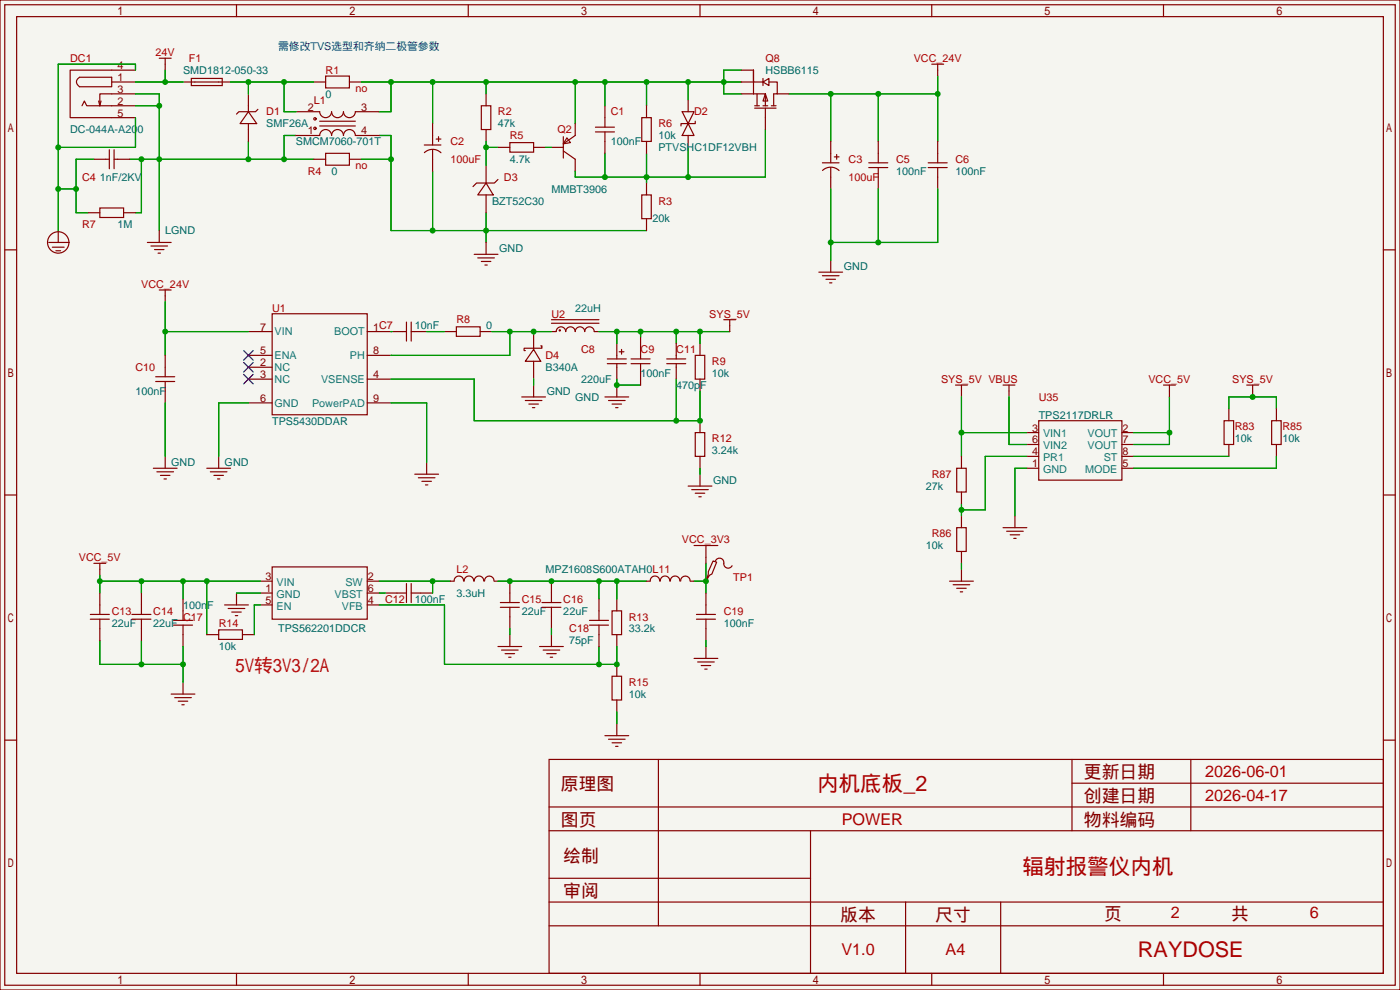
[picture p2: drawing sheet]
<svg xmlns="http://www.w3.org/2000/svg" width="299mm" height="212mm" viewBox="0 0 299 212" stroke-linecap="round" stroke-linejoin="round" font-family="sans-serif">
<path d="M0 0h299.2v211.6h-299.2z" fill="#f5f5f0" stroke="#850000" stroke-width=".25"/>
<g fill="none" stroke="#850000" stroke-width=".25">
<path d="M1 1h297.2v209.6h-297.2zM3.6 3.6h292.1v204.4h-292.1zM16.7 16.8l.3-.3h6.9v2h-6.9l-.6-.9v-.4zM23.9 17.5h5.1M29 15h-14v10.1h14M34 12.4h2.6M35.3 12.4v2.6M39.1 17.5h10.2M40.9 16.8h6.6v1.5h-6.6zM50.5 1v2.6M67.1 17.5h2.5M69.6 16.3h5.1v2.5h-5.1z"/>
<path d="M74.7 17.5h2.5M100.1 1v2.6M149.6 1v2.6M158.5 15h2.5M158.5 17.5h2.5M163.1 17.5l1.2-.7v1.5zM163.1 17.5h-2.1v-2.5v5.1M163.1 16.8v1.5M164.3 17.5h1.8v2.6h-.7v2.5M199.1 1v2.6M199.1 13.7h2.6M200.4 13.7v2.6"/>
<path d="M248.7 1v2.6M17.5 22.6l.5-1 .5 1h10.5M20.1 34h3.3M21.1 21.6l.2 1M21.6 21.6l-.3 1M23.4 32v4.1M24.4 34h3.3M24.4 32v4.1M29 20.1h-7.7v2.5M53.1 23.9l1.8 2.5h-3.6zM53.1 20.1v3.8M53.1 26.4v3.8"/>
<path d="M55.1 23.4l-.5 .5h-3.5l-.6 .5M63.2 29h5.1a1.27 1.27 0 0 1 1.3-1.3 1.27 1.27 0 0 1 1.3 1.3 1.27 1.27 0 0 1 1.2-1.3 1.27 1.27 0 0 1 1.3 1.3 1.27 1.27 0 0 1 1.3-1.3 1.27 1.27 0 0 1 1.2 1.3h5.1M63.2 23.9h5.1a1.27 1.27 0 0 0 1.3 1.2 1.27 1.27 0 0 0 1.3-1.2 1.27 1.27 0 0 0 1.2 1.2 1.27 1.27 0 0 0 1.3-1.2 1.27 1.27 0 0 0 1.3 1.2 1.27 1.27 0 0 0 1.2-1.2h5.1M67.1 34h2.5M68.3 26.9h7.6M68.3 25.9h7.6M69.6 32.8h5.1v2.5h-5.1zM74.7 34h2.5M90.7 31h3.5M90.7 32.6a2.54 2.54 0 0 1 3.5 0M92.5 26.4v4.6M92.5 32v4.6"/>
<path d="M93.2 29.7h1M93.7 29.2v1M102.9 22.6h2v5.1h-2zM103.9 39.1l1.5 2.6h-3.3zM103.9 20.1v2.5M103.9 27.7v2.5M103.9 35.3v3.8M106.4 38.4l-.7 .7h-3.8l-.8 .8M106.4 31.5h2.6M109 30.5h5v2h-5zM114 31.5h2.6M117.9 31.5h2.5"/>
<path d="M120.4 29.2v4.6M120.4 32.3l2.5 1.7v2.6M121.2 29.5l.7 1-1.5 .2zM122.9 26.4v2.6l-2.5 1.7M127.3 28.2h4M127.3 27.2h4M129.3 22.6v4.6M129.3 28.2v4.6M137.2 25.1h2v5.1h-2zM138.2 22.6v2.5M138.2 30.2v2.6M138.2 39.1v2.6"/>
<path d="M145.8 23.9h2.5l-1.2 2.5zM147.1 26.4l1.2 2.6h-2.5zM147.1 21.3v2.6M147.1 29v2.5M148.6 25.9v.5h-3.1v.5M158.5 20.1h2.5M161 20.1h2.6v2.5M161.3 22.6h1M161.3 23.1h4.6M161.8 20.1v2.5M163.1 22.6h1M163.6 20.1l.5 1.5h-1z"/>
<path d="M163.6 23.1v4.6M164.8 22.6h1.1M166.1 20.1h2.6M175.8 34.8h3.5M175.8 36.4a2.54 2.54 0 0 1 3.5 .1M177.5 30.2v4.6M177.5 35.8v4.6M178.3 33.5h1M178.8 33v1M185.7 34.8h4M185.7 35.8h4M187.7 30.2v4.6"/>
<path d="M187.7 35.8v4.6M198.4 34.8h4M198.4 35.8h4M200.4 30.2v4.6M200.4 35.8v4.6M1 53.4h2.6M10.4 51.8h4.1M11.2 52.8h2.5M11.9 53.6h1.1M12.4 49.3v2.5M18.8 45.5h2.5M21.3 44.4h5.1v2.1h-5.1z"/>
<path d="M26.4 45.5h2.6M31.5 51.8h5.1M32.3 52.6h3.5M33 53.3h2.1M33.8 54.1h.5M34 49.3v2.5M101.3 54.4h5.1M102.1 55.1h3.6M102.9 55.9h2M103.6 56.6h.5M103.9 41.7v3.8M103.9 51.8v2.6"/>
<path d="M137.2 41.7h2v5h-2zM138.2 46.7v2.6M175 58.2h5.1M175.8 58.9h3.5M176.5 59.7h2.1M177.5 55.6v2.6M295.7 53.4h2.5M34 62h2.6M35.3 62v2.5M35.3 75.9v4.6M53.1 70.9h5.1M53.1 78.5h5.1"/>
<path d="M53.1 75.9h5.1M58.2 67.1h20.3v21.5h-20.3zM78.5 70.9h8.4M78.5 75.9h5.1M86.9 68.8v4.1M87.9 70.9h3.3M87.9 68.8v4.1M95 70.9h2.5M97.5 69.8h5.1v2.1h-5.1zM102.6 70.9h2.6M114 74.7l1.6 2.5h-3.3zM114 70.9v3.8"/>
<path d="M114 77.2v3.8M115.6 73.9h.2v.5h-3.8v.5h.3M117.9 70.9h1a1.02 1.02 0 0 1 1-1 1.02 1.02 0 0 1 1 1 1.02 1.02 0 0 1 1-1.1 1.02 1.02 0 0 1 1 1.1 1.02 1.02 0 0 1 1.1-1.1 1.02 1.02 0 0 1 1 1.1 1.02 1.02 0 0 1 1-1.1 1.02 1.02 0 0 1 1 1.1h1M117.9 69.1h10.1M117.9 68.3h10.1M129.8 76.7h4.1M129.8 77.7h4.1M131.8 73.4v3.3M131.8 77.7v3.3M132.3 75.2h1M132.8 74.7v1M134.9 76.7h4"/>
<path d="M134.9 77.7h4M136.9 72.1v4.6M136.9 77.7v4.6M142.5 76.7h4.1M142.5 77.7h4.1M144.5 73.4v3.3M144.5 77.7v3.3M148.6 75.9h2v5.1h-2zM149.6 73.4v2.5M154.7 68.3h2.5M156 68.3v2.6M177.3 60.5h.5"/>
<path d="M33.3 80.5h4M33.3 81.5h4M35.3 81.5v4.6M35.3 97.5v2.6M46.7 97.5v2.6M53.1 81h5.1M53.1 86.1h5.1M78.5 81h5.1M78.5 86.1h5.1M91.2 98.8v2.5M111.5 84.8h5.1M112.3 85.6h3.5"/>
<path d="M113 86.4h2.1M113.8 87.1h.5M114 82.3v2.5M129.3 84.8h5.1M130 85.6h3.6M130.8 86.4h2M131.6 87.1h.5M131.8 82.3v2.5M148.6 92.5h2v5h-2zM149.6 81v2.6M149.6 89.9v2.6M149.6 97.5v2.6"/>
<path d="M204.2 82.3h2.6M205.5 82.3v2.5M205.5 97.5v2.6M214.4 82.3h2.5M215.6 82.3v2.5M219.5 92.5h2.5M219.5 97.5h2.5M219.5 95h2.5M222 89.9h17.8v12.7h-17.8zM239.8 92.5h2.5M239.8 97.5h2.5M239.8 95h2.5"/>
<path d="M248.7 82.3h2.5M249.9 82.3v2.5M261.6 89.9h2.1v5.1h-2.1zM262.6 87.4v2.5M262.6 95v2.5M266.4 82.3h2.6M267.7 82.3v2.5M271.8 89.9h2v5.1h-2zM272.8 87.4v2.5M272.8 95v2.5M1 105.8h2.6M32.8 100.1h5"/>
<path d="M33.5 100.8h3.6M34.3 101.6h2M35.1 102.4h.5M44.2 100.1h5.1M45 100.8h3.5M45.7 101.6h2.1M46.5 102.4h.5M88.6 101.3h5.1M89.4 102.1h3.6M90.2 102.9h2M90.9 103.6h.5M147.1 103.9h5"/>
<path d="M147.8 104.6h3.6M148.3 116.6h5.1M148.6 105.4h2M149.4 106.2h.5M149.6 101.3v2.6M150.9 116.6v3.8M152.4 119.9l.8 .2-1.1 2.6-.5 .2-.7 1.3 .5-1.5v-.5zM152.9 119.9a.93 .93 0 0 1 1.1-.6 .93 .93 0 0 1 .7 1.1 .94 .94 0 0 0 .7 1 .94 .94 0 0 0 1.1-.5M204.5 112.8h2v5.1h-2zM204.5 100.1h2v5.1h-2zM205.5 105.2v2.5M205.5 110.2v2.6"/>
<path d="M205.5 117.9v2.5M214.4 112.8h5.1M215.1 113.5h3.6M215.9 114.3h2M216.7 115.1h.5M216.9 110.2v2.6M219.5 100.1h2.5M239.8 100.1h2.5M295.7 105.8h2.5M19.3 132.3h4.1M19.3 131.3h4.1M20.1 120.4h2.5"/>
<path d="M21.3 120.4v2.5M21.3 126.7v4.6M21.3 132.3v4.6M28.2 132.3h4.1M28.2 131.3h4.1M30.2 126.7v4.6M30.2 132.3v4.6M37.1 133.6h4M37.1 132.6h4M39.1 128v4.6M39.1 133.6v4.6M44.2 135.6h2.5"/>
<path d="M46.7 134.6h5.1v2.1h-5.1zM48 129.3h5.1M48.8 130h3.5M49.5 130.8h2.1M50.3 131.6h.5M50.5 126.7v2.6M51.8 135.6h2.6M55.6 126.7h2.6M55.6 124.2h2.6M55.6 129.3h2.6M58.2 121.2h20.3v11.1h-20.3zM78.5 126.7h2.5"/>
<path d="M78.5 124.2h2.5M78.5 129.3h2.5M82.3 126.7h4.6M86.9 124.7v4.1M87.9 124.7v4.1M87.9 126.7h4.6M96.3 124.2h.7M97.1 124.2a1.01 1.01 0 0 1 1-1.1 1.01 1.01 0 0 1 1 1.1M99.2 124.2a1.01 1.01 0 0 1 1-1.1 1.01 1.01 0 0 1 1 1.1M101.4 124.2a1.01 1.01 0 0 1 1-1.1 1.01 1.01 0 0 1 1 1.1M103.6 124.2a1.01 1.01 0 0 1 1-1.1 1.01 1.01 0 0 1 1 1.1M105.7 124.2h.7"/>
<path d="M106.4 138.2h5.1M106.9 129.8h4.1M106.9 128.8h4.1M107.2 138.9h3.5M107.9 139.7h2.1M109 124.2v4.6M109 129.8v4.6M109 135.6v2.6M115.3 138.2h5.1M115.8 129.8h4.1M115.8 128.8h4.1M116.1 138.9h3.5"/>
<path d="M116.8 139.7h2.1M117.9 124.2v4.6M117.9 129.8v4.6M117.9 135.6v2.6M126 133.6h4M126 132.6h4M128 128v4.6M128 133.6v4.6M130.8 130.6h2v5h-2zM131.8 128v2.6M131.8 135.6v2.6M138.2 124.2h.7"/>
<path d="M139 124.2a1.01 1.01 0 0 1 1-1.1 1.01 1.01 0 0 1 1 1.1M141.1 124.2a1.01 1.01 0 0 1 1-1.1 1.01 1.01 0 0 1 1 1.1M143.3 124.2a1.01 1.01 0 0 1 1-1.1 1.01 1.01 0 0 1 1 1.1M145.5 124.2a1.01 1.01 0 0 1 1-1.1 1.01 1.01 0 0 1 1 1.1M147.6 124.2h.7M148.8 132.3h4.1M148.8 131.3h4.1M150.9 124v.2M150.9 126.7v4.6M150.9 132.3v4.6M150.9 138.2v2.5M202.9 124.2h5.1"/>
<path d="M203.7 125h3.6M204.5 125.7h2M205.2 126.5h.5M205.5 121.7v2.5M1 158.2h2.6M36.6 148.3h5.1M37.3 149.1h3.6M38.1 149.9h2M38.9 150.6h.5M39.1 145.8v2.5M108.7 140.5h.5M117.6 140.5h.5"/>
<path d="M129.3 157.2h5.1M130 158h3.6M130.8 144.5h2v5.1h-2zM130.8 158.8h2M131.6 159.5h.5M131.8 142v2.5M131.8 149.6v2.5M131.8 154.7v2.5M148.3 140.7h5.1M149.1 141.5h3.6M149.9 142.2h2M150.6 143h.5"/>
<path d="M295.7 158.2h2.5M117.3 162.3h178.4v45.7h-178.4zM117.3 177.5h178.4M117.3 172.5h178.4M140.7 162.3v35.6M173.2 177.5v30.5M229.1 162.3v15.2M229.1 167.4h66.6M254.5 162.3v15.2M117.3 197.9h178.4M117.3 192.8h178.4M117.3 187.7h55.9"/>
<path d="M193.5 192.8v15.2M213.9 192.8v15.2M50.5 208v2.6M100.1 208v2.6M149.6 208v2.6M199.1 208v2.6M248.7 208v2.6"/>
<circle cx="67.3" cy="25.4" r=".25"/>
<circle cx="67.3" cy="27.4" r=".25"/>
<circle cx="12.4" cy="51.8" r="2.29"/>
<circle cx="119.6" cy="70.6" r=".13"/>
</g>
<g fill="none" stroke="#009600" stroke-width=".25">
<path d="M29 17.5h10.1M29 15v-1.3h-16.6v35.6M35.3 15v2.5M49.3 17.5h17.8M53.1 17.5v2.6M60.7 17.5v6.4h2.5M77.2 17.5h81.3M83.6 17.5v6.4h-2.6M92.5 17.5v8.9M103.9 17.5v2.6M122.9 17.5v8.9M129.3 17.5v5.1"/>
<path d="M138.2 17.5v5.1M147.1 17.5v3.8M158.5 15h-3.8v5.1h3.8M200.4 16.3v13.9M20.1 34h-3.8v11.5h2.5M27.7 34h39.4M29 20.1h5v29.2M29 22.6h5M29 25.1v6.4h-16.6M30.2 34v11.5h-1.2M53.1 30.2v3.8M63.2 29h-2.5v5"/>
<path d="M77.2 34h6.4M81 29h2.6v20.3h54.6M92.5 36.6v12.7M103.9 30.2v5.1M103.9 31.5h2.5M116.6 31.5h1.3M129.3 32.8v5M138.2 32.8v6.3M147.1 31.5v6.3M163.6 27.7v10.1h-40.7v-1.2M168.7 20.1h31.7M177.5 20.1v10.1"/>
<path d="M187.7 20.1v10.1M12.4 40.4h3.9M103.9 45.5v6.3M177.5 40.4v15.2M187.7 40.4v11.4M200.4 40.4v11.4h-22.9M35.3 70.9h17.8M35.3 64.5v11.4M83.6 70.9h.1M91.2 70.9h3.8M105.2 70.9h12.7M109 70.9v5h-25.4"/>
<path d="M128 70.9h28M131.8 70.9v2.5M136.9 70.9v1.2M144.5 70.9v2.5M149.6 70.9v2.5M35.3 86.1v11.4M53.1 86.1h-6.4v11.4M83.6 81h17.7v8.9h48.3v-6.3M83.6 86.1h7.6v12.7M114 81v1.3M131.8 81v1.3h5.1M144.5 81v8.9"/>
<path d="M205.5 92.5h14M205.5 84.8v12.7M215.6 84.8v10.2h3.9M219.5 97.5h-8.9v11.5h-5.1M242.3 92.5h7.6M242.3 97.5h20.3M249.9 84.8v10.2h-7.6M262.6 87.4v-2.6h10.2v2.6M272.8 97.5v2.6h-30.5M149.6 100.1v1.2M205.5 107.7v2.5M219.5 100.1h-2.6v10.1"/>
<path d="M21.3 122.9v3.8M21.3 136.9v5.1h17.8M21.3 124.2h34.3M30.2 124.2v2.5M30.2 136.9v5.1M39.1 124.2v3.8M39.1 138.2v7.6M44.2 124.2v11.4M50.5 126.7h5.1M55.6 129.3h-1.2v6.3M81 129.3h14v12.7h36.8v-3.8M81 124.2h15.3"/>
<path d="M81 126.7h1.3M92.5 124.2v2.5M106.4 124.2h31.8M109 134.4v1.2M117.9 134.4v1.2M128 124.2v3.8M128 138.2v3.8M131.8 124.2v3.8M148.3 124.2h2.6M150.9 120.4v6.3M150.9 136.9v1.3M205.5 120.4v1.3"/>
<path d="M131.8 152.1v2.6"/>
</g>
<path d="M52.1 77.5l2 2M52.1 74.9l2 2.1M54.1 77.5l-2 2M54.1 74.9l-2 2.1M52.1 80l2 2M54.1 80l-2 2" fill="none" stroke="#000085" stroke-width=".25"/>
<g fill="#009600">
<circle cx="34" cy="34" r=".63"/>
<circle cx="53.1" cy="34" r=".63"/>
<circle cx="60.7" cy="34" r=".63"/>
<circle cx="34" cy="22.6" r=".63"/>
<circle cx="30.2" cy="34" r=".63"/>
<circle cx="83.6" cy="34" r=".63"/>
<circle cx="92.5" cy="49.3" r=".63"/>
<circle cx="103.9" cy="49.3" r=".63"/>
<circle cx="103.9" cy="31.5" r=".63"/>
<circle cx="83.6" cy="17.5" r=".63"/>
<circle cx="92.5" cy="17.5" r=".63"/>
<circle cx="103.9" cy="17.5" r=".63"/>
<circle cx="122.9" cy="17.5" r=".63"/>
<circle cx="129.3" cy="17.5" r=".63"/>
<circle cx="138.2" cy="17.5" r=".63"/>
<circle cx="147.1" cy="17.5" r=".63"/>
<circle cx="154.7" cy="17.5" r=".63"/>
<circle cx="138.2" cy="37.8" r=".63"/>
<circle cx="147.1" cy="37.8" r=".63"/>
<circle cx="129.3" cy="37.8" r=".63"/>
<circle cx="177.5" cy="20.1" r=".63"/>
<circle cx="187.7" cy="20.1" r=".63"/>
<circle cx="200.4" cy="20.1" r=".63"/>
<circle cx="177.5" cy="51.8" r=".63"/>
<circle cx="187.7" cy="51.8" r=".63"/>
<circle cx="35.3" cy="70.9" r=".63"/>
<circle cx="109" cy="70.9" r=".63"/>
<circle cx="114" cy="70.9" r=".63"/>
<circle cx="131.8" cy="82.3" r=".63"/>
<circle cx="144.5" cy="89.9" r=".63"/>
<circle cx="149.6" cy="89.9" r=".63"/>
<circle cx="131.8" cy="70.9" r=".63"/>
<circle cx="136.9" cy="70.9" r=".63"/>
<circle cx="144.5" cy="70.9" r=".63"/>
<circle cx="149.6" cy="70.9" r=".63"/>
<circle cx="21.3" cy="124.2" r=".63"/>
<circle cx="30.2" cy="124.2" r=".63"/>
<circle cx="39.1" cy="124.2" r=".63"/>
<circle cx="44.2" cy="124.2" r=".63"/>
<circle cx="92.5" cy="124.2" r=".63"/>
<circle cx="128" cy="142" r=".63"/>
<circle cx="131.8" cy="142" r=".63"/>
<circle cx="39.1" cy="142" r=".63"/>
<circle cx="30.2" cy="142" r=".63"/>
<circle cx="131.8" cy="124.2" r=".63"/>
<circle cx="128" cy="124.2" r=".63"/>
<circle cx="117.9" cy="124.2" r=".63"/>
<circle cx="109" cy="124.2" r=".63"/>
<circle cx="150.9" cy="124.2" r=".63"/>
<circle cx="12.4" cy="31.5" r=".63"/>
<circle cx="12.4" cy="40.4" r=".63"/>
<circle cx="16.3" cy="40.4" r=".63"/>
<circle cx="53.1" cy="17.5" r=".63"/>
<circle cx="60.7" cy="17.5" r=".63"/>
<circle cx="35.3" cy="17.5" r=".63"/>
<circle cx="249.9" cy="92.5" r=".63"/>
<circle cx="267.7" cy="84.8" r=".63"/>
<circle cx="205.5" cy="92.5" r=".63"/>
<circle cx="205.5" cy="109" r=".63"/>
</g>
<g font-size="4.6" fill="#a90000">
<text x="174.6" y="169">内机底板_2</text>
<text x="218.5" y="186.8">辐射报警仪内机</text>
<text x="243.2" y="204.6">RAYDOSE</text>
</g>
<text font-size="4" fill="#f00" x="50.3" y="143.6">5V转3V3/2A</text>
<g font-size="3.8" fill="#840000">
<text x="231.6" y="166.4">更新日期</text>
<text x="119.9" y="168.9">原理图</text>
<text x="231.6" y="171.5">创建日期</text>
<text x="119.9" y="176.5">图页</text>
<text x="231.6" y="176.5">物料编码</text>
<text x="120.4" y="184.2">绘制</text>
<text x="120.4" y="191.8">审阅</text>
<text x="179.6" y="196.9">版本</text>
<text x="199.9" y="196.9">尺寸</text>
<text x="236" y="196.6">页</text>
<text x="263.1" y="196.6">共</text>
</g>
<g font-size="3.5" fill="#a90000">
<text x="257.6" y="166.1">2026-06-01</text>
<text x="257.6" y="171.1">2026-04-17</text>
<text x="179.9" y="176.2">POWER</text>
<text x="250.2" y="196.3">2</text>
<text x="280" y="196.3">6</text>
<text x="179.8" y="204.2">V1.0</text>
<text x="202.1" y="204.2">A4</text>
</g>
<g font-size="2.3" fill="#a90000">
<text x="33.3" y="12">24V</text>
<text x="15" y="13.3">DC1</text>
<text x="40.4" y="13.3">F1</text>
<text x="69.6" y="15.8">R1</text>
<text x="163.6" y="13.3">Q8</text>
<text x="195.3" y="13.3">VCC_24V</text>
<text x="67.1" y="22.1">L1</text>
<text x="75.9" y="19.6">no</text>
<text x="56.9" y="24.7">D1</text>
<text x="106.4" y="24.7">R2</text>
<text x="109" y="29.8">R5</text>
<text x="119.1" y="28.5">Q2</text>
<text x="130.6" y="24.7">C1</text>
<text x="140.7" y="27.2">R6</text>
<text x="148.3" y="24.7">D2</text>
<text x="96.3" y="31">C2</text>
<text x="96.3" y="34.8">100uF</text>
<text x="181.4" y="34.8">C3</text>
<text x="191.5" y="34.8">C5</text>
<text x="204.2" y="34.8">C6</text>
<text x="17.5" y="38.7">C4</text>
<text x="65.8" y="37.4">R4</text>
<text x="75.9" y="36.1">no</text>
<text x="107.7" y="38.7">D3</text>
<text x="181.4" y="38.7">100uF</text>
<text x="140.7" y="43.7">R3</text>
<text x="17.5" y="48.8">R7</text>
<text x="30.2" y="61.5">VCC_24V</text>
<text x="58.2" y="66.6">U1</text>
<text x="97.5" y="69.1">R8</text>
<text x="117.9" y="67.9">U2</text>
<text x="151.6" y="67.9">SYS_5V</text>
<text x="116.6" y="76.8">D4</text>
<text x="124.2" y="75.5">C8</text>
<text x="136.9" y="75.5">C9</text>
<text x="144.5" y="75.5">C11</text>
<text x="29" y="79.3">C10</text>
<text x="152.1" y="78">R9</text>
<text x="201.1" y="81.8">SYS_5V VBUS</text>
<text x="245.4" y="81.8">VCC_5V</text>
<text x="263.4" y="81.8">SYS_5V</text>
<text x="222" y="85.6">U35</text>
<text x="152.1" y="94.5">R12</text>
<text x="263.9" y="92">R83</text>
<text x="274.1" y="92">R85</text>
<text x="199.1" y="102.2">R87</text>
<text x="16.8" y="119.9">VCC_5V</text>
<text x="145.7" y="116.1">VCC_3V3</text>
<text x="199.1" y="114.9">R86</text>
<text x="97.5" y="122.5">L2</text>
<text x="156.7" y="124.3">TP1</text>
<text x="23.9" y="131.4">C13</text>
<text x="32.8" y="131.4">C14</text>
<text x="82.3" y="128.8">C12</text>
<text x="111.5" y="128.8">C15</text>
<text x="120.4" y="128.8">C16</text>
<text x="154.7" y="131.4">C19</text>
<text x="39.1" y="132.6">C17</text>
<text x="46.7" y="133.9">R14</text>
<text x="121.7" y="135.2">C18</text>
<text x="134.4" y="132.6">R13</text>
<text x="134.4" y="146.6">R15</text>
</g>
<text font-size="2.3" fill="#0000c2" x="59.4" y="10.7">需修改TVS选型和齐纳二极管参数</text>
<g font-size="2.3" fill="#840000">
<text x="25.1" y="14.8">4</text>
<text x="25.1" y="17.3">1</text>
<text x="25.1" y="19.8">3</text>
<text x="25.1" y="22.4">2</text>
<text x="65.8" y="23.6">2</text>
<text x="77.2" y="23.6">3</text>
<text x="25.1" y="24.9">5</text>
<text x="65.8" y="28.7">1</text>
<text x="77.2" y="28.7">4</text>
<text x="55.6" y="70.6">7</text>
<text x="79.8" y="70.6">1C7</text>
<text x="55.6" y="75.7">5</text>
<text x="79.8" y="75.7">8</text>
<text x="55.6" y="78.3">2</text>
<text x="55.6" y="80.8">3</text>
<text x="79.8" y="80.8">4</text>
<text x="55.6" y="85.9">6</text>
<text x="79.8" y="85.9">9</text>
<text x="220.6" y="92.2">3</text>
<text x="220.6" y="94.8">6</text>
<text x="239.9" y="92.2">2</text>
<text x="239.9" y="94.8">7</text>
<text x="220.6" y="99.8">1</text>
<text x="220.6" y="97.3">4</text>
<text x="239.9" y="99.8">5</text>
<text x="239.9" y="97.3">8</text>
<text x="56.8" y="124">3</text>
<text x="78.6" y="124">2</text>
<text x="56.8" y="126.5">1</text>
<text x="56.8" y="129.1">5</text>
<text x="78.6" y="129.1">4</text>
<text x="78.6" y="126.5">6</text>
</g>
<g font-size="2.3" fill="#006464">
<text x="39.1" y="15.8">SMD1812-050-33</text>
<text x="163.6" y="15.8">HSBB6115</text>
<text x="69.6" y="20.9">0</text>
<text x="15" y="28.5">DC-044A-A200</text>
<text x="56.9" y="27.2">SMF26A</text>
<text x="106.4" y="27.2">47k</text>
<text x="140.7" y="29.8">10k</text>
<text x="63.2" y="31">SMCM7060-701T</text>
<text x="109" y="34.8">4.7k</text>
<text x="130.6" y="31">100nF</text>
<text x="140.7" y="32.3">PTVSHC1DF12VBH</text>
<text x="21.3" y="38.7">1nF/2KV</text>
<text x="70.9" y="37.4">0</text>
<text x="117.9" y="41.2">MMBT3906</text>
<text x="191.5" y="37.4">100nF</text>
<text x="204.2" y="37.4">100nF</text>
<text x="105.2" y="43.7">BZT52C30</text>
<text x="139.4" y="47.5">20k</text>
<text x="25.1" y="48.8">1M</text>
<text x="35.3" y="50.1">LGND</text>
<text x="106.7" y="53.9">GND</text>
<text x="180.3" y="57.7">GND</text>
<text x="88.6" y="70.4">10nF</text>
<text x="103.9" y="70.4">0</text>
<text x="122.9" y="66.6">22uH</text>
<text x="116.6" y="79.3">B340A</text>
<text x="124.2" y="81.8">220uF</text>
<text x="136.9" y="80.6">100nF</text>
<text x="144.5" y="83.1">470pF</text>
<text x="152.1" y="80.6">10k</text>
<text x="29" y="84.4">100nF</text>
<text x="116.8" y="84.4">GND</text>
<text x="122.9" y="85.6">GND</text>
<text x="222" y="89.5">TPS2117DRLR</text>
<text x="58.2" y="90.7">TPS5430DDAR</text>
<text x="263.9" y="94.5">10k</text>
<text x="274.1" y="94.5">10k</text>
<text x="36.6" y="99.6">GND</text>
<text x="48" y="99.6">GND</text>
<text x="152.1" y="97.1">3.24k</text>
<text x="152.4" y="103.4">GND</text>
<text x="197.9" y="104.7">27k</text>
<text x="197.9" y="117.4">10k</text>
<text x="116.6" y="122.5">MPZ1608S600ATAH0L11</text>
<text x="39.1" y="130.1">100nF</text>
<text x="88.6" y="128.8">100nF</text>
<text x="97.5" y="127.6">3.3uH</text>
<text x="111.5" y="131.4">22uF</text>
<text x="120.4" y="131.4">22uF</text>
<text x="23.9" y="133.9">22uF</text>
<text x="32.8" y="133.9">22uF</text>
<text x="59.4" y="135.2">TPS562201DDCR</text>
<text x="121.7" y="137.7">75pF</text>
<text x="134.4" y="135.2">33.2k</text>
<text x="154.7" y="133.9">100nF</text>
<text x="46.7" y="139">10k</text>
<text x="134.4" y="149.1">10k</text>
</g>
<g font-size="2.3" fill="#008484">
<text x="58.7" y="71.7">VIN</text>
<text x="71.4" y="71.7">BOOT</text>
<text x="58.7" y="76.7">ENA</text>
<text x="74.8" y="76.7">PH</text>
<text x="58.7" y="79.3">NC</text>
<text x="58.7" y="81.8">NC</text>
<text x="68.6" y="81.8">VSENSE</text>
<text x="58.7" y="86.9">GND</text>
<text x="66.7" y="86.9">PowerPAD</text>
<text x="222.9" y="93.5">VIN1</text>
<text x="232.4" y="93.5">VOUT</text>
<text x="222.9" y="101.1">GND</text>
<text x="222.9" y="98.6">PR1</text>
<text x="222.9" y="96">VIN2</text>
<text x="231.9" y="101.1">MODE</text>
<text x="232.4" y="96">VOUT</text>
<text x="235.9" y="98.6">ST</text>
<text x="59.1" y="125.2">VIN</text>
<text x="73.8" y="125.2">SW</text>
<text x="59.1" y="127.8">GND</text>
<text x="59.1" y="130.3">EN</text>
<text x="71.5" y="127.8">VBST</text>
<text x="73.1" y="130.3">VFB</text>
</g>
</svg>
